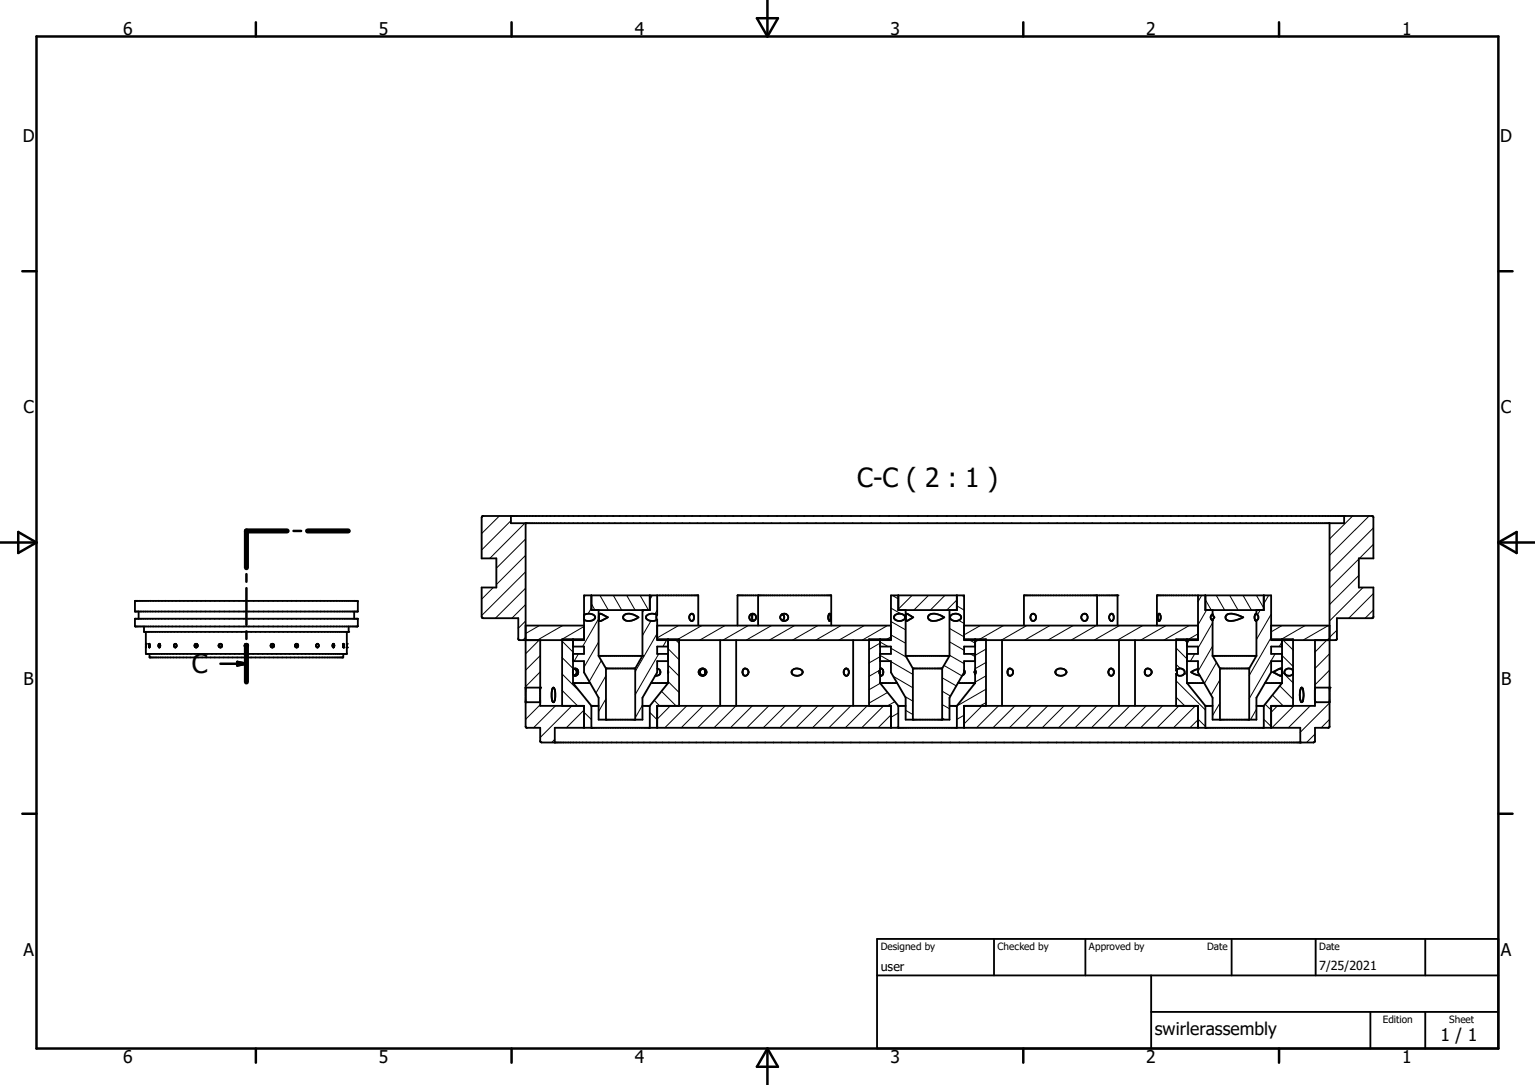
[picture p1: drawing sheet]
<svg xmlns="http://www.w3.org/2000/svg" width="297mm" height="210mm" viewBox="0 0 297 210" stroke-linecap="round" stroke-linejoin="round" font-family="sans-serif">
<g fill="none" stroke="#000" stroke-width=".19">
<path d="M93.4 99.9l-.2 .2M96.6 99.9l-3.4 3.4M261.7 99.9l-4.4 4.4M264.9 99.9l-7.6 7.6M95.5 113.7l-2.3 2.3M98.9 100.8l-5.7 5.7M101.6 101.3l-6.8 6.8M101.7 117l-2.7 2.7M101.7 113.8l-5.8 5.9M101.7 110.7l-8.5 8.5M101.7 107.5l-5.7 5.7M101.7 104.3l-5.7 5.7"/>
<path d="M113.1 120l-.1 .2M113.3 115.2l-.3 .5M114.4 117.7l-.6 1.1M114.4 116.9l.7 1.2M115.8 119.8l-3.1 5.4M116.1 115.2l1.6 2.9M118.7 115.2l1.6 2.9M121.3 115.2l1.6 2.9M123.9 115.2l1.6 2.9M124.6 118.1l-.3 .4M126.2 115.2l-.5 .9M127.2 118.1l-.5 .8"/>
<path d="M172.4 117.7l2 1.2M172.6 115.2l1.2 .7M175 119.2l.2 .1M176.5 115.2l-2.7 2.7M179.7 115.2l-2.9 2.9M182.8 115.2l-2.8 2.9M183.7 119.1l.3 .1M185.1 116.1l-1.9 2M185.1 117.3l1.4 .8M186.1 115.2l.4 .3M232.5 115.2l-.7 1.3M233.2 116.1l1.2 2"/>
<path d="M233.5 118.1l-1.7 2.9M235.3 115.2l1.7 2.9M237.9 115.2l1.7 2.9M240.5 115.2l1.6 2.9M243.1 115.2l1.4 2.5M243.8 118.1l-.5 .9M245.5 115.2l-1 1.7M246 118.9l-2.9 4.9M262.9 111.4l-5.6 5.6M262.9 108.2l-5.6 5.6M263.7 113.7l-6.4 6.5M265.7 102.2l-8.4 8.5"/>
<path d="M265.7 118.1l-1.6 1.6M265.7 114.9l-4.7 4.8M265.7 105.4l-2.7 2.7M101.7 123.4l-.6 .5M101.7 120.2l-1.4 1.4M101.8 135.9l-.1 .2M104.3 123.9l-2.6 2.6M104.4 121.1l-2.7 1.5M104.5 136.4l-2.8 2.8M104.5 130.1l-2.8 2.8M104.5 126.9l-2.8 2.8M107.5 136.6l-4.3 4.3"/>
<path d="M108.8 133.6l3 3M108.8 130.5l3.5 3.5M108.8 127.3l2.1 2.1M108.8 124.1l2.1 2.1M108.9 121.1l-4.9 2.8M110.6 136.6l-6.1 6.2M111 123.7l-.1 .2M111.9 126.6l-.8 1.4M113 137.4l-3.4 3.5M113 137.9l1.4 1.4M113 123.9h-.1M113 121.3l-4.5 2.6"/>
<path d="M115.8 124.3l-2.8 4.8M116.4 127.8l-2.4 4.1M117.3 135.3l-1.5 2.4M117.3 130.8l-2 3.3M124.3 136.5l-1.4 2.4M125.7 137.9l1.5 1.4M126 120.2l-1.7 2.8M126.6 135.6l1 1M127.2 122.6l-4.3 7.4M127.5 126.6l-4.6 7.8M128 133.8l2.8 2.8M129.1 123.7l-.8 1.5"/>
<path d="M129.3 131.9l2.1 2.1M129.3 128.7l2.1 2.2M129.3 125.6l2.1 2.1M129.3 127.9l-.1 .1M129.7 136.6l-2.5 2.6M130.6 123.7l.8 .8M131.3 121.1l-4.1 2.4M132.9 136.6l-4.3 4.3M135.8 121.1l-4.9 2.8M136 136.6l-4.2 4.3M139.2 136.6l-4.2 4.3M140.3 121.1l-4.9 2.8"/>
<path d="M142.4 136.6l-4.2 4.3M144.8 121.1l-4.9 2.8M145.6 136.6l-4.3 4.3M148.7 136.6l-4.2 4.3M149.3 121.1l-4.9 2.8M151.9 136.6l-4.2 4.3M153.7 121.1l-4.9 2.8M155.1 136.6l-4.2 4.3M158.2 121.1l-4.9 2.8M158.3 136.6l-4.3 4.3M161.4 136.6l-4.2 4.3M162.7 121.1l-4.9 2.8"/>
<path d="M164.6 136.6l-4.2 4.3M167.2 121.1l-4.9 2.8M167.8 136.6l-4.2 4.3M170.3 129.7l-2.1 1.2M170.3 127.1l-2.1 1.2M170.3 124.5l-2.1 1.2M170.3 126.9l1.9 1.1M170.3 124.3l1.5 .9M170.3 132.3l-2.1 1.2M171 136.6l-4.3 4.3M171.7 121.1l-4.9 2.8M171.7 134l-3.5 2.1"/>
<path d="M172.4 138.4l-2.5 2.5M172.4 128.1l4.2 2.4M172.4 125.5l3 1.7M172.4 122.9l2.8 1.6M172.4 120.3l2.8 1.6M172.4 123.3l-1.1 .6M172.9 130.9l3.7 2.2M173.2 135.8l-1.5 .8M173.8 138l-1.4 .8M175.1 134.8l1.5 .9M175.2 137.5l1.4 .8M182.3 139l.6 .3"/>
<path d="M182.3 136.4l1.4 .8M182.3 133.8l1.6 .9M182.3 131.2l2.7 1.6M182.7 128.8l3.5 2M183.7 126.8l2.8 1.7M183.7 124.2l2.8 1.7M183.7 121.6l2.8 1.7M185.5 120.1l1 .6M186.5 138.4l-1.4 .8M186.8 136.6l-.3 .3M187.3 123.7l1.4 .8M187.8 126.6l.9 .5"/>
<path d="M189.6 123.7l-.9 .6M189.7 121.1l-3.2 1.8M190 136.6l-3.5 3.5M190.8 136l-1.1 .6M190.8 133.4l-5.7 3.3M190.8 130.8l-2.1 1.2M190.8 128.2l-2.1 1.2M190.8 125.6l-2.1 1.3M193.2 136.6l-4.2 4.3M194.2 121.1l-4.9 2.8M196.4 136.6l-4.3 4.3M198.7 121.1l-4.9 2.8"/>
<path d="M199.5 136.6l-4.2 4.3M202.7 136.6l-4.2 4.3M203.2 121.1l-4.9 2.8M205.9 136.6l-4.2 4.3M207.7 121.1l-5 2.8M209.1 136.6l-4.3 4.3M212.1 121.1l-4.9 2.8M212.2 136.6l-4.2 4.3M215.4 136.6l-4.2 4.3M216.6 121.1l-4.9 2.8M218.6 136.6l-4.2 4.3M221.1 121.1l-4.9 2.8"/>
<path d="M221.8 136.6l-4.3 4.3M224.9 136.6l-4.2 4.3M225.6 121.1l-4.9 2.8M227.6 135l1.6 1.6M227.6 131.8l5.6 5.6M227.6 128.6l.8 .8M227.6 125.4l2.1 2.1M228.1 136.6l-4.2 4.3M229 123.7l.7 .7M229.2 130.2l.5 .5M230.1 121.1l-4.9 2.8M230.2 123.7l-.5 .9"/>
<path d="M231.2 126.6l-.9 1.4M231.3 136.6l-4.2 4.3M231.8 139.3l-1.6 1.6M231.8 139.2l1.4 1.4M231.8 122.7l-2.1 1.2M234.6 120.6l-2.8 4.9M234.6 125.1l-2.8 4.9M235.4 128.2l-2.3 4.1M236 131.6l-1.7 2.9M236 136.1l-1.4 2.4M243.1 137.3l-1.1 2M244.5 139.2l1.5 1.4"/>
<path d="M244.8 136.3l1.2 1.1M246 123.4l-4.3 7.4M246.2 134.5l2.1 2.1M246.7 126.6l-5 8.6M247.2 136.6l-1.2 1.3M247.6 132.8l2.6 2.5M248.1 130.1l2.1 2.1M248.1 126.9l2.1 2.1M248.1 124.2l-.6 1M248.1 121.1l-2.1 1.2M248.1 123.7l2.1 2.1M250.3 136.6l-4.2 4.3"/>
<path d="M252.5 121.1l-4.8 2.8M253.5 136.6l-4.2 4.3M256.7 123.9l-2.3 2.3M257 121.1l-4.9 2.8M257.3 139.2l-1.7 1.7M257.3 136.1l-5.7 5.6M257.3 132.9l-.2 .2M257.3 129.7l-2.9 2.9M257.3 126.5l-2.9 2.9M257.3 123.5l-.7 .4M258.7 122l-1.4 1.4M107.3 143.1l-.5 .6"/>
<path d="M113 140.6l-.2 .3M173.8 140.6l-.4 .3M254.4 142.1l-1.6 1.6"/>
</g>
<g fill="none" stroke="#000" stroke-width=".36">
<path d="M98.9 99.9v1.4h161.2v-1.4M26.1 119.8h43.1v1.4l-43 .1zM26.2 116.3h43v2.1h-43.1zM26.8 118.4v1.4M68.5 118.4v1.4M101.7 101.3v39.4l.2 .2h2.6v2.6l.3 .2h149.4l.2-.3v-2.5h2.7l.2-.2v-39.4M113 119a1.58 1.58 0 0 1 2.2 .4 1.33 1.33 0 0 1-2 .6l-.2-.1M114.4 115.2v2.9h11.3v-2.9M115.8 118.1v8.9M116 118.8h.3l1.3 .7-1 .5a.41 .41 0 0 1-.7 0zM120.7 119.2a2.2 2.2 0 0 1 2.7 .2l.1 .1a2.41 2.41 0 0 1-2.8 .3l-.1-.2zM124.3 118.1v8.9"/>
<path d="M127.1 119v1M127.2 115.2v3.8a1.58 1.58 0 0 0-2.2 .4 1.33 1.33 0 0 0 2 .6l.2-.1v4h45.2v-8.7h14.1v8.7h45.3v-8.7M133.5 119a.41 .41 0 0 1 .6-.2 .41 .41 0 0 1 .2 .5 .53 .53 0 0 1-.1 .7 .53 .53 0 0 1-.6 .1 .89 .89 0 0 1-.1-1.1zM145.9 118.8a.69 .69 0 0 0-.9 .7 .69 .69 0 0 0 .9 .6M145.9 118.8l-.4 .4 .1 .7 .3 .3M145.9 118.8a.71 .71 0 0 1 .4 .7 .71 .71 0 0 1-.4 .6M146.7 115.2v5.9M151.3 118.9l.2 .1M151.3 118.9a.64 .64 0 0 1 .5 .6 .64 .64 0 0 1-.5 .6M160.4 118.9l.2-.1 .1 .4-.1 .9a.37 .37 0 0 1-.3-.5zM160.6 118.8h.1M173.1 119.1a1.27 1.27 0 0 1 2 .4 1.18 1.18 0 0 1-1.1 .7 1.18 1.18 0 0 1-1-.7z"/>
<path d="M173.8 115.2v2.9h11.3v-2.9M175.2 118.1v8.9M175.2 119.9l.1 .1M175.3 118.9a.28 .28 0 0 1 .2-.1 .28 .28 0 0 1 .3 .2l.9 .5-.9 .5a.29 .29 0 0 1-.3 .2 .29 .29 0 0 1-.2-.1M175.3 119l-.1 .1M179.9 119a2.85 2.85 0 0 1 2.8 .5 2.82 2.82 0 0 1-2.9 .4 .57 .57 0 0 1 .1-.9zM183.7 118.1v8.9M184 119.1a1.34 1.34 0 0 1 2 .3 1.14 1.14 0 0 1-1.9 .6l-.3-.5zM199.6 118.9a.66 .66 0 0 1 .9 .4 .66 .66 0 0 1-.4 .8 .69 .69 0 0 1-.7-.4 .69 .69 0 0 1 .2-.8zM212.3 115.2v5.9M214.8 118.9a.41 .41 0 0 1 .5 0 .41 .41 0 0 1 .2 .4 .56 .56 0 0 1 0 .6 .56 .56 0 0 1-.6 .2 .84 .84 0 0 1-.1-1.2zM224.2 118.8a.41 .41 0 0 1 .4 .5 .62 .62 0 0 1-.4 .9l-.2-.6z"/>
<path d="M233.2 115.2v2.9h11.3v-2.9M234.6 118.1l.1 1a.46 .46 0 0 1 0 .7l-.1 .2v7M234.6 118.9a.68 .68 0 0 0-.4 .6 .68 .68 0 0 0 .4 .6M237.4 119a4.2 4.2 0 0 1 3.2 .5l-.7 .3a2.6 2.6 0 0 1-2.6 .1 .63 .63 0 0 1 .1-.9zM243 118.8v.1M243 118.8l-.3 .7 .3 .6M243 118.8h.1M243.1 118.1v.8a.68 .68 0 0 1 .4 .6 .68 .68 0 0 1-.4 .6v6.9M27.9 121.3v1h39.5l.1-1M28.2 122.3l.1 4.3h38.8v-4.3M28.8 125.3h.1M28.8 125.2v.1"/>
<path d="M28.9 124.6l-.1 .6M28.9 124.7v.6M28.9 126.6l.1 .7h37.4v-.7M28.9 124.6v.1M30.7 125.2v-.4l.2-.2 .1 .3-.1 .4M30.7 125.2v.1M30.7 125.3h.1M33.8 125.2v.1M33.8 124.7h.3l.1 .4a.24 .24 0 0 1-.3 .2 .24 .24 0 0 1-.2-.2zM38.1 124.7l-.1 .2 .1 .4M42.7 124.6a.36 .36 0 0 0-.2 .4 .36 .36 0 0 0 .2 .3M52.6 124.6a.36 .36 0 0 1 .3 .4 .36 .36 0 0 1-.3 .3"/>
<path d="M57.2 124.7l.2 .3-.2 .3M61.3 124.6a.31 .31 0 0 1 .4 .4 .31 .31 0 0 1-.5 .2v-.3zM61.6 125.2v.1M64.4 124.7v.5l.1 .1h.1M64.4 124.6v.1M64.5 124.6h.1M64.6 124.6v.6M64.6 125.2v.1M66.4 124.7v.6M66.4 125.2v.1M66.4 124.6v.1M66.4 124.6h.1"/>
<path d="M66.4 125.3h.1M66.5 124.6v.1M66.5 124.7v.6M66.5 125.2v.1M101.7 135.9h2.8M101.7 133.1h2.8M101.7 121.1h11.3M104.5 123.9v12.7h8.5v4.3M107 135.9l-.2-.7-.1-1.1 .1-.7 .3-.3 .3 .7v1.1l-.1 .8-.3 .2M110.9 125.2h2.1v1.4h-2.1M110.9 128h2.1v2.2l2.8 4.9v4.2h8.5v-4.2l2.9-4.9v-2.2h2.1M110.9 129.9a.53 .53 0 0 1 .7-.4 .53 .53 0 0 1 .3 .7 .5 .5 0 0 1-.5 .6 .5 .5 0 0 1-.5-.5"/>
<path d="M110.9 132.2l3.5 4.4M110.9 123.7v6.2M110.9 129.9v.4M110.9 130.3v1.9M110.9 132.2h3.3M111.2 129.4a.74 .74 0 0 1 .4 .7 .74 .74 0 0 1-.4 .7M113 123.7h-4.2v12.9M114.4 136.6h1.4M114.4 136.6v4.3M115.8 127l1.5 2.4M115.8 127h8.5M117.3 129.4h5.6"/>
<path d="M117.3 129.4v9.9M122.9 129.4v9.9M124.3 136.6h1.4M124.3 127l-1.4 2.4M125.7 136.6v4.3M126 132.2h3.3M127.2 123.7h4.2v12.9M127.2 129.4a.73 .73 0 0 1 .6 .9 .73 .73 0 0 1-1 .5M127.2 121.1h45.2M129.3 125.2h-2.1v1.4h2.1M129.3 123.7v8.5M129.3 129.9v.4"/>
<path d="M129.3 132.2l-3.6 4.4M135.1 121.1v-5.9h-22.1v8.7h-12.5l-.2-.2v-4h-6.9l-.2-.3v-5.7h2.8v-5.6h-2.8v-8l.2-.2h172.1l.2 .2v8h-2.8v5.6h2.8v5.8l-.2 .2h-6.8v3.9l-.2 .3h-12.5v-8.7h-22.1v5.9M136 129.4a.72 .72 0 0 0-.8 .7 .72 .72 0 0 0 .8 .7M136 129.4a.73 .73 0 0 1 .5 .7 .73 .73 0 0 1-.5 .7M136 129.4a.69 .69 0 0 1 .7 .7 .69 .69 0 0 1-.6 .7M136 129.4a.69 .69 0 0 0-.6 .7 .69 .69 0 0 0 .7 .7M136.1 130.8h-.1M139.3 123.9v12.7M142.4 123.9v12.7M142.7 121.1v-5.9h18.1v5.9M143.8 129.5a.65 .65 0 0 1 1 .6 .65 .65 0 0 1-1 .6l-.1-.5zM151.5 120l-.2 .1"/>
<path d="M153.4 129.6a1.18 1.18 0 0 1 1.9 .6 1.21 1.21 0 0 1-2.1 0zM163.5 129.5a.69 .69 0 0 1 .7 .4 .69 .69 0 0 1-.1 .7 .49 .49 0 0 1-.6 .1 .49 .49 0 0 1-.2-.4v-.5zM165.1 123.9v12.7M170.2 129.7v.8M170.3 125.2h2.1v1.4h-2.1M170.3 128h2.1v2.2l2.8 4.9v4.2h8.5v-4.2l2.8-4.9v-2.2h2.2M170.3 129.5a.39 .39 0 0 1 .5 0 .39 .39 0 0 1 .1 .5l-.1 .6a.29 .29 0 0 1-.2 .2 .29 .29 0 0 1-.3-.2M170.3 132.2h3.3M170.3 132.2l3.5 4.4M170.3 123.7v5.9l-.2 .4 .2 .5v1.7M170.4 130.8h.1M172.4 123.7h-4.2v12.9"/>
<path d="M173.8 136.6h1.4M173.8 136.6v4.3M175.2 127h8.5M175.2 127l1.4 2.4M176.6 129.4h5.7M176.6 129.4v9.9M182.3 129.4v9.9M183.7 136.6h1.4M183.7 127l-1.4 2.4M185.1 136.6v4.3M185.3 132.2h3.4M186.5 123.7h4.3v12.9"/>
<path d="M186.5 129.7l.1 .1a.65 .65 0 0 1-.4 .9M186.5 121.1h45.3M188.7 125.2h-2.2v1.4h2.2M188.7 123.7v5.9M188.7 130.5v1.7M188.7 129.6l.1 .5-.1 .4M188.7 132.2l-3.6 4.4M188.7 129.6l-.2 .5 .2 .4M193.9 123.9v12.7M195.2 129.5a.6 .6 0 0 1 .8 .4 .73 .73 0 0 1-.5 .9 .47 .47 0 0 1-.5-.5v-.5zM198.1 121.1v-5.9h18.1v5.9M204.4 129.6a1.19 1.19 0 0 1 2 .6 1.2 1.2 0 0 1-1.1 .6 1.2 1.2 0 0 1-1.1-.7z"/>
<path d="M214.7 129.5a.65 .65 0 0 1 .8 .3 .65 .65 0 0 1-.2 .8 .65 .65 0 0 1-.8-.2 .65 .65 0 0 1 .2-.9zM216.5 123.9v12.7M219.6 123.9v12.7M227.7 129.6v1M229.7 125.2h2.1v1.4h-2.1M229.7 128h2.1v2.2l2.8 4.9v4.2h8.5v-4.2l2.9-4.9v-2.2h2.1M229.7 132.2h3.3M229.7 132.2l3.5 4.4M229.7 123.7v8.5M231.8 123.7h-4.2v6.1a.85 .85 0 0 1 1-.4 .85 .85 0 0 1 .5 1.1 .98 .98 0 0 1-1.5-.1v6.2M231.8 129.5l-1.3 .6 .7 .4 1 .3M233.2 136.6h1.4"/>
<path d="M233.2 136.6v4.3M234.6 127h8.5M234.6 127l1.4 2.4M236 129.4h5.7M236 129.4v9.9M241.7 129.4v9.9M243 120.1v.1M243.1 136.6h1.4M243.1 120.2h-.1M243.1 127l-1.4 2.4M244.5 136.6v4.3M244.8 132.2h3.3"/>
<path d="M246 123.7h4.2v12.9M246 121.1h11.3M248 129.8v-.1a.31 .31 0 0 0-.2-.3 .31 .31 0 0 0-.4 .1l-1.1 .6 1 .5a.41 .41 0 0 0 .7 .1v-.3M248.1 125.2h-2.1v1.4h2.1M248.1 123.7v8.5M248.1 132.2l-3.6 4.4M250.2 129.8a.87 .87 0 0 0-1-.4 .87 .87 0 0 0-.6 .9 .98 .98 0 0 0 1.6 .1M251.8 135.9a3.1 3.1 0 0 1 0-2.8l.3 .2 .1 .9v1.1l-.3 .6M251.8 135.9h.1M254.4 123.9v12.7h-8.4v4.3M254.4 135.9h2.9M254.4 133.1h2.9"/>
<path d="M107.3 143.7v-2.8h144.3v2.8M127.2 140.9v-4.3h45.2v4.3M186.5 140.9v-4.3h45.3v4.3M169.7 188.8h120.2M169.7 181.7h120.2v21.3h-120.2zM192.3 181.7v7.1M210 181.7v7.1M222.7 195.9h67.2M222.7 188.8v14.2M238.3 181.7v7.1M254.6 181.7v7.1M265.2 195.9v7.1"/>
<path d="M275.8 181.7v7.1M275.8 195.9v7.1"/>
<circle cx="151.8" cy="119.5" r=".74"/>
<circle cx="209.8" cy="119.5" r=".68"/>
<circle cx="38" cy="125" r=".34"/>
<circle cx="42.6" cy="125" r=".35"/>
<circle cx="47.7" cy="125" r=".35"/>
<circle cx="52.7" cy="125" r=".34"/>
<circle cx="57.4" cy="125" r=".33"/>
<circle cx="222.1" cy="130.1" r=".71"/>
</g>
<g fill="#000">
<circle cx="260.1" cy="99.9" r=".18"/>
<circle cx="101.7" cy="101.3" r=".18"/>
<circle cx="216.2" cy="115.2" r=".18"/>
<circle cx="223.9" cy="115.2" r=".18"/>
<circle cx="28.2" cy="124.6" r=".18"/>
<circle cx="66.4" cy="125.3" r=".18"/>
<circle cx="67.1" cy="124.6" r=".18"/>
<circle cx="67.1" cy="125.3" r=".18"/>
<circle cx="67.4" cy="122.3" r=".18"/>
<circle cx="101.7" cy="135.9" r=".18"/>
<circle cx="104.5" cy="133.1" r=".18"/>
<circle cx="114.4" cy="136.6" r=".18"/>
<circle cx="124.3" cy="127" r=".18"/>
<circle cx="233.2" cy="136.6" r=".18"/>
<circle cx="254.4" cy="135.9" r=".18"/>
<circle cx="257.3" cy="133.1" r=".18"/>
<circle cx="114.4" cy="140.9" r=".18"/>
<circle cx="233.2" cy="140.9" r=".18"/>
<circle cx="251.6" cy="143.7" r=".18"/>
</g>
<g fill="none" stroke="#000" stroke-width=".48">
<path d="M7.1 7.1h282.8v195.9h-282.8zM49.5 4.3v2.8M99 4.3v2.8M146.5 3.5h4l-2 3.6zM148.5 0v7.1M198 4.3v2.8M247.5 4.3v2.8M4.3 52.5h2.8M289.9 52.5h2.8M0 105h7.1M3.5 103l3.6 2-3.6 2zM47.7 111.1v1.5"/>
<path d="M47.7 113.8v7.2M55.6 102.8h-7.9v7.1M56.8 102.8h1.5M59.5 102.8h7.9M289.9 105h7.1M289.9 105l3.6-2v4zM42.6 128.5h5.1M45.9 128.1l1.8 .4-1.8 .3zM47.7 122.2v1.5M47.7 124.9v7.1M4.3 157.5h2.8M289.9 157.5h2.8"/>
<path d="M49.5 203v2.7M99 203v2.7M148.5 203v7M148.5 203l2 3.5h-4zM198 203v2.7M247.5 203v2.7"/>
</g>
<path d="M55.6 102.8h-7.9v7.1M59.5 102.8h7.9M47.7 124.9v7.1" fill="none" stroke="#000" stroke-width=".99"/>
<path d="M45.9 128.1l1.8 .4-1.8 .3z" fill="#000" stroke="#000" stroke-width=".48"/>
<g font-size="5.1">
<text x="165.9" y="94.3">C-C ( 2 : 1 )</text>
<text x="37.1" y="130.3">C</text>
</g>
<g font-size="3.4">
<text x="23.8" y="6.8">6</text>
<text x="73.3" y="6.8">5</text>
<text x="122.9" y="6.8">4</text>
<text x="172.3" y="6.8">3</text>
<text x="221.8" y="6.8">2</text>
<text x="271.3" y="6.8">1</text>
<text x="4.4" y="27.5">D</text>
<text x="290.3" y="27.5">D</text>
<text x="4.5" y="80">C</text>
<text x="290.4" y="80">C</text>
<text x="4.5" y="132.5">B</text>
<text x="290.4" y="132.5">B</text>
<text x="4.5" y="185">A</text>
<text x="290.4" y="185">A</text>
<text x="223.4" y="200.3">swirlerassembly</text>
<text x="278.7" y="201.5">1 / 1</text>
<text x="23.8" y="205.7">6</text>
<text x="73.3" y="205.7">5</text>
<text x="122.9" y="205.7">4</text>
<text x="172.3" y="205.7">3</text>
<text x="221.8" y="205.7">2</text>
<text x="271.3" y="205.7">1</text>
</g>
<g font-size="2.4">
<text x="170.4" y="188">user</text>
<text x="255.3" y="187.7">7/25/2021</text>
</g>
<g font-size="1.9">
<text x="170.4" y="183.9">Designed by</text>
<text x="193" y="183.9">Checked by</text>
<text x="210.7" y="183.9">Approved by</text>
<text x="233.6" y="183.9">Date</text>
<text x="255.3" y="183.9">Date</text>
<text x="267.5" y="198">Edition</text>
<text x="280.4" y="198">Sheet</text>
</g>
</svg>
